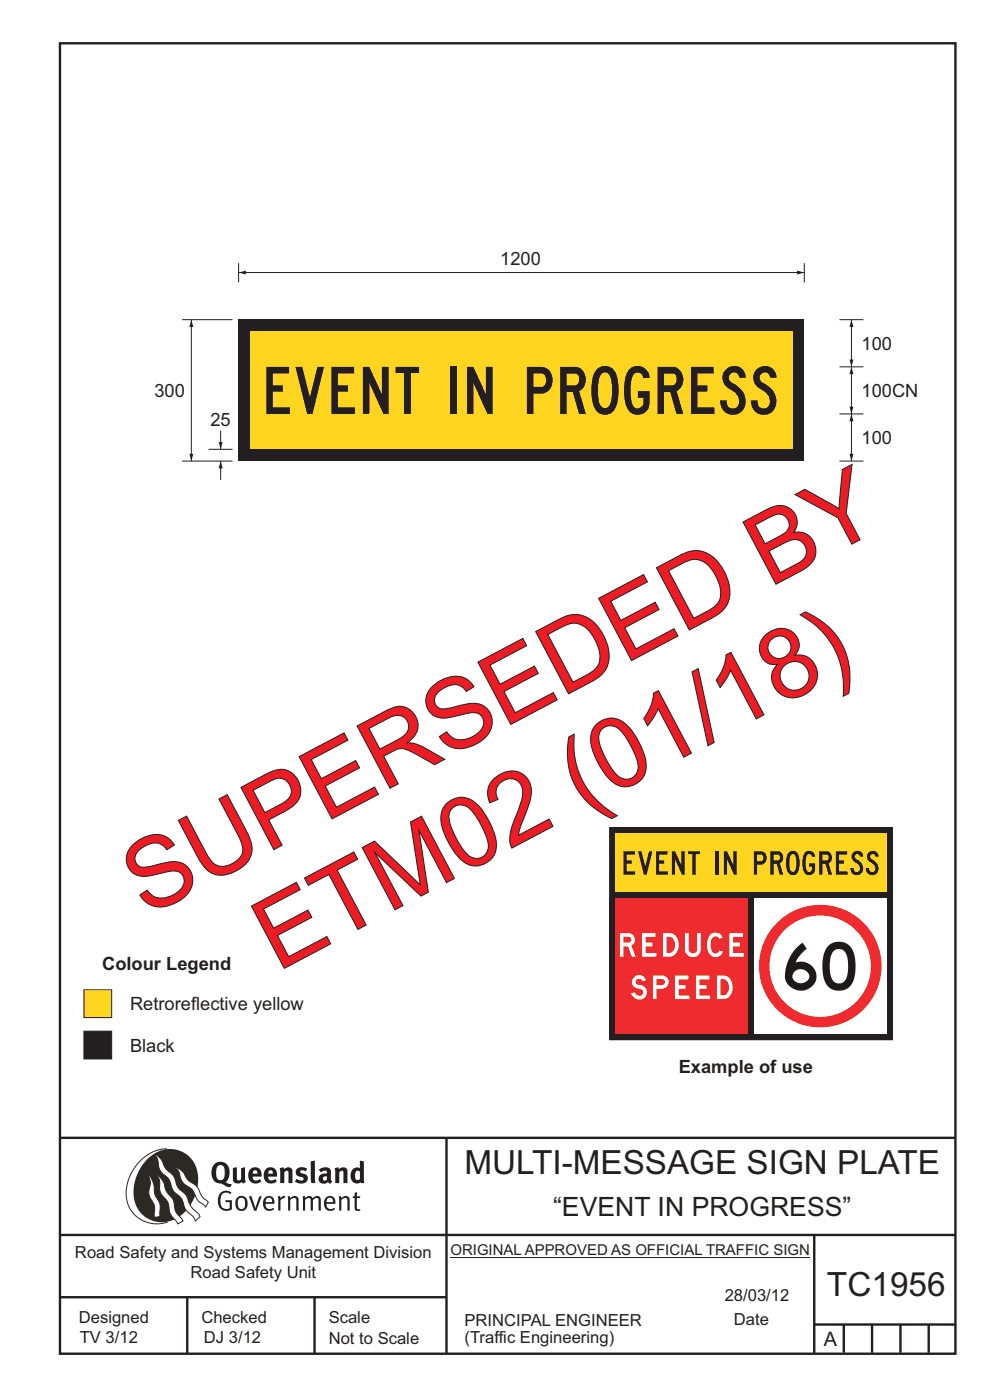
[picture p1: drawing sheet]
<svg xmlns="http://www.w3.org/2000/svg" width="210mm" height="297mm" viewBox="0 0 210 297" stroke-linecap="round" stroke-linejoin="round" font-family="sans-serif">
<g fill="none" stroke="#231f20" stroke-width=".51">
<path d="M12.7 9.2h190v278h-190zM12.7 241.4h190M94.7 241.4v45.8M12.7 262h190M12.7 275.2h82M39.7 275.2v12M66.7 275.2v12M172.7 262.2v25M172.7 281h30M179 281v6M185 281v6M191 281v6"/>
<path d="M197 281v6"/>
</g>
<path d="M95.5 266.7h76.3" fill="none" stroke="#231f20" stroke-width=".21"/>
<path d="M35.4 243.7a9.5 9.5 0 0 0-8.6 10.4 6.5 6.5 0 0 0 8.8 5.1" fill="none" stroke="#2c2824" stroke-width=".21"/>
<path d="M31.3 245.9a6.1 6.1 0 0 1 7.3-1.6 6.1 6.1 0 0 1 3.4 6.6 8.8 8.8 0 0 1-7.2 8.4 6.1 6.1 0 0 1-6.4-7.5 10.5 10.5 0 0 1 2.9-5.9z" fill-rule="evenodd" fill="#2c2824"/>
<g fill="#fff" stroke="#2c2824" stroke-width=".21">
<path d="M31.6 249.4l.3 .3 .6 1.2 .4 2.5 1 2 .1 2.7-1.2 .2-.1-2.5-.9-1.8-.2-.7 .3-2.4z" fill-rule="evenodd"/>
<path d="M37.1 247.7l.6 .1 .9 .6 1.3 1.9 1.9 1.5 1.1 2.1 1.3 1.2-.6 1-1.6-1.5-1.2-2.2-2-1.5-.5-.9-.4-1.5z" fill-rule="evenodd"/>
<path d="M32.8 244.9l.4 .1 .9 .8 1 2.1 1.7 1.5 .9 2.5 1.7 1.6 1.2 2.5 1.6 1.6 .2 .5-1 .9-.4-.9-1.6-1.5-1-2.4-1.7-1.7-.9-2.4-1.8-1.7-.3-.9-.3-1.6z" fill-rule="evenodd"/>
<path d="M33.4 249.4l.5 .3 .7 1 .7 2 1.5 1.9 .5 2.5 1.4 1.8 .1 .1-1.1 .7-1.6-2.2-.6-2.5-1.4-1.9-.3-1v-1.6z" fill-rule="evenodd"/>
</g>
<g fill="#231f20">
<path d="M46.8 253.1l.5-.4 .6-.1 .7 .1 .5 .3-.2 .3-.9-.3-.8 .2-.3 .7-.1 1.1 .1 .6 .3 .5 .5 .3 .6 .1 .4-.2v-1.3h-.8l-.1-.4h1.4v2l-.7 .2-.8 .1-.6-.2-.5-.5-.3-.8-.1-.9 .2-.8z" fill-rule="evenodd"/>
<path d="M50.7 254.3l.7-.2 .5 .5 .1 1.2-.2 .4-.3 .3h-.5l-.4-.4-.2-1.1zM50.4 254l-.5 1.1 .2 1.2 .8 .6 1-.2 .4-.4 .2-.5v-.8l-.2-.7-.3-.4-.5-.2h-.6z" fill-rule="evenodd"/>
<path d="M52.8 253.8l.5-.1 .9 2.6 .8-2.5h.5l-1.1 3h-.5z" fill-rule="evenodd"/>
<path d="M56.6 254.2l.4-.1 .4 .1 .2 .3 .1 .5h-1.4zM56.2 254l-.4 1v.7l.3 .6 .3 .4 .6 .2 1-.3 .2-.1-.2-.3-.6 .3-.7-.2-.3-.2-.1-.6v-.1h1.9l-.2-1.2-.8-.5-.5 .1z" fill-rule="evenodd"/>
<path d="M58.9 253.8l.5-.1 .1 .5 .4-.4 .6-.1-.2 .5-.4 .1-.4 .3v2.2h-.5z" fill-rule="evenodd"/>
<path d="M61 253.8h.5a.24 .24 0 0 0 .1 .3 .24 .24 0 0 0 .3-.2l.8-.2 .6 .5v2.6h-.4l-.1-2.3-.1-.3-.3-.1-.8 .5v2.2h-.5z" fill-rule="evenodd"/>
<path d="M64.2 253.8h.4a.23 .23 0 0 0 .2 .3 .23 .23 0 0 0 .3-.2l.5-.2 .5 .2a.23 .23 0 0 0 .3 .2 .23 .23 0 0 0 .2-.1l.8-.3 .6 .4 .1 2.7h-.5v-2.3l-.1-.3-.3-.1-.8 .5v2.2h-.5v-2.3l-.1-.3h-.3l-.8 .4v2.2h-.4z" fill-rule="evenodd"/>
<path d="M69.5 254.2l.5-.1 .4 .1 .2 .8h-1.3zM69.2 254l-.5 1 .1 .7 .2 .6 .4 .4 .4 .2 1.1-.3 .2-.1-.2-.3-.6 .3-.7-.2-.3-.3v-.6h1.9l-.2-1.2-.4-.3-.5-.2-.5 .1z" fill-rule="evenodd"/>
<path d="M71.8 253.8h.5a.24 .24 0 0 0 .1 .3 .24 .24 0 0 0 .4-.2l.7-.2 .6 .5 .1 2.6h-.5v-2.3l-.1-.3-.4-.1-.8 .5v2.2h-.5z" fill-rule="evenodd"/>
<path d="M75.3 253l.5-.1-.1 .9h.8l-.2 .3h-.6v2.2l.2 .2h.5v.3l-.2 .1-.6-.1-.4-.3v-2.4h-.4v-.3h.4z" fill-rule="evenodd"/>
<path d="M46.2 247.4l.4-.2h.4l.6 .6v1.8l-.2 .5-.4 .2h-.7l-.3-.5-.1-1.6zM45.5 246.9l-.4 .7-.2 .8v1l.3 .9 .7 .6 1 .2 1.6 .7 .4-.1 .3-.5h-.6l-.8-.4 .7-.9 .2-1.5a1.91 1.91 0 0 0-1.1-1.8 1.91 1.91 0 0 0-2.1 .3z" fill-rule="evenodd"/>
<path d="M49.4 247.8l.8-.2 .1 2.5 .1 .2 .3 .1 .4-.3v-2.3l.9-.2v2.6l.2 .5-.7 .3a.39 .39 0 0 0-.7 0h-.8l-.5-.4z" fill-rule="evenodd"/>
<path d="M53.8 248.4l.3-.1h.3l.2 .7h-1zM53.1 248l-.3 .5-.1 .8v.7l.4 .6 .5 .4 .6 .1 .7-.1 .6-.4-.4-.5-.4 .3h-.5l-.4-.1-.2-.4v-.3h1.9l-.1-1-.3-.6-1-.4-.5 .1z" fill-rule="evenodd"/>
<path d="M57.1 248.4l.2-.1h.4l.2 .7h-1zM56.4 248l-.4 .6-.1 .8 .1 .7 .4 .5 .5 .4 .6 .1 .6-.1 .6-.4-.3-.5-.6 .3h-.5l-.4-.6v-.2h1.9l-.1-1-.3-.6-.5-.3-.5-.1-.5 .1z" fill-rule="evenodd"/>
<path d="M59.3 247.8l.8-.2 .1 .4 1-.4 .7 .3 .1 .5v2.6h-.8v-2.3l-.3-.3-.6 .3v2.3h-.9z" fill-rule="evenodd"/>
<path d="M63 248l.9-.4 1.3 .3-.3 .6-.9-.2-.3 .2 .1 .3 1 .3 .4 .4v.8l-.4 .6-1.1 .2-1.1-.4 .3-.6 1 .4 .3-.1 .2-.3-.2-.3-.9-.3-.4-.3-.2-.6z" fill-rule="evenodd"/>
<path d="M68.6 249.7l.7-.2v.8l-.3 .2-.3-.1-.2-.3zM67.6 248.1l.4 .6 .8-.4 .5 .2a.35 .35 0 0 1 0 .5 .35 .35 0 0 1-.5 0l-1 .4-.2 .9 .2 .4 .3 .3h1.1a.49 .49 0 0 1 .8 .2l.5-.6-.3-.4v-1.7l-.2-.5-.4-.3-.6-.1z" fill-rule="evenodd"/>
<path d="M71 247.8l.8-.2 .1 .4 .9-.4 .7 .3 .2 .5v2.6h-.8l-.1-2.3-.2-.3-.6 .3v2.3h-.9z" fill-rule="evenodd"/>
<path d="M75.6 248.5l.3-.1 .4 .2v1.5l-.3 .2h-.4l-.2-.4-.1-.9zM76.3 246.2v1.3a.19 .19 0 0 1 0 .3 .19 .19 0 0 1-.3-.1l-.8 .1-.6 .5-.2 .9 .1 1 .3 .5 .6 .3h.6l.5-.2v.2h.8l-.1-4.6z" fill-rule="evenodd"/>
<path d="M65.9 246.4l.9-.2 .1 4.8h-.8l-.1-.3z" fill-rule="evenodd"/>
</g>
<path d="M17.8 218.8h5.9v5.8h-5.9z" fill-rule="evenodd" fill="#231f20" stroke="#231f20" stroke-width=".21"/>
<path d="M17.8 210h5.9v5.9h-5.9z" fill-rule="evenodd" fill="#ffd520" stroke="#231f20" stroke-width=".21"/>
<path d="M50.6 67.8h120v30h-120z" fill-rule="evenodd" fill="#231f20"/>
<path d="M53.1 70.3h115v25h-115z" fill-rule="evenodd" fill="#ffd520"/>
<path d="M50.6 57.8h120" fill="none" stroke="#231f20" stroke-width=".21"/>
<g fill="#231f20">
<path d="M169.1 57.4l1.5 .4-1.5 .4z"/>
<path d="M50.6 57.8l1.6-.4v.8z"/>
</g>
<path d="M50.6 55.8v4.1M170.6 55.8v4.1M180.6 87.8v10" fill="none" stroke="#231f20" stroke-width=".21"/>
<g fill="#231f20">
<path d="M180.2 96.3h.8l-.4 1.5z"/>
<path d="M180.6 87.8l.4 1.6h-.8z"/>
</g>
<path d="M180.6 77.8v10" fill="none" stroke="#231f20" stroke-width=".21"/>
<g fill="#231f20">
<path d="M180.2 86.3h.8l-.4 1.5z"/>
<path d="M180.6 77.8l.4 1.6h-.8z"/>
</g>
<path d="M180.6 67.8v10M178.1 97.8h5.1M178.1 87.8h5.1" fill="none" stroke="#231f20" stroke-width=".21"/>
<g fill="#231f20">
<path d="M180.2 76.3h.8l-.4 1.5z"/>
<path d="M180.6 67.8l.4 1.6h-.8z"/>
</g>
<path d="M178.1 77.8h5.1M178.1 67.8h5.1" fill="none" stroke="#231f20" stroke-width=".21"/>
<g fill="#231f20">
<path d="M56.5 77.8h4.8v1.4h-3.4v2.5h2.1v1.4h-2.1v3.3h3.6v1.4h-5z"/>
<path d="M62.7 77.8h1.4l1.6 6.4 1.6-6.4h1.5l-2.5 10h-1.2z"/>
<path d="M70.3 77.8h4.9v1.4h-3.5v2.5h2.1v1.4h-2.1v3.3h3.6v1.4h-5z"/>
<path d="M77 77.8h1.3l2.7 5.8v-5.8h1.4v10h-1.1l-3-6.5v6.5h-1.3z"/>
<path d="M83.9 77.8h5v1.3h-1.7v8.7h-1.5v-8.7h-1.8z"/>
<path d="M95.6 77.8h1.4v10h-1.4z"/>
<path d="M99 77.8h1.4l2.7 5.8v-5.8h1.4v10h-1.1l-3-6.5v6.5h-1.4z"/>
<path d="M133.4 78.4a2.57 2.57 0 0 1 2.8-.6 2.57 2.57 0 0 1 1.6 2.4h-1.4a1.17 1.17 0 0 0-1.2-1.2 1.17 1.17 0 0 0-1.1 1.2 11.7 11.7 0 0 0 .2 5.8 1.18 1.18 0 0 0 1.2 .6 1.18 1.18 0 0 0 1-1.1v-1.1h-1.2v-1.4h2.5v1.9a2.59 2.59 0 0 1-2.1 3.1 2.59 2.59 0 0 1-3-2.2 11.7 11.7 0 0 1 .4-6.9z"/>
<path d="M146.6 77.8h4.8v1.4h-3.5v2.5h2.2v1.4h-2.2v3.3h3.7v1.4h-5z"/>
<path d="M154 78.3a2.46 2.46 0 0 1 2.7-.5 2.46 2.46 0 0 1 1.5 2.4h-1.4a1.12 1.12 0 0 0-1.7-1 1.12 1.12 0 0 0 .2 2 4 4 0 0 1 2.4 5.7 2.75 2.75 0 0 1-3.3 .9 2.75 2.75 0 0 1-1.7-2.9h1.4a1.37 1.37 0 0 0 1.5 1.7 1.37 1.37 0 0 0 1.1-1.9 3.3 3.3 0 0 0-2.1-2.2 2.59 2.59 0 0 1-.6-4.2z"/>
<path d="M160.5 78.3a2.46 2.46 0 0 1 2.8-.5 2.46 2.46 0 0 1 1.4 2.4h-1.3a1.12 1.12 0 0 0-1.8-1 1.12 1.12 0 0 0 .2 2 4 4 0 0 1 2.4 5.7 2.75 2.75 0 0 1-3.2 .9 2.75 2.75 0 0 1-1.7-2.9h1.4a1.37 1.37 0 0 0 1.4 1.7 1.37 1.37 0 0 0 1.1-1.9 3.3 3.3 0 0 0-2-2.2 2.59 2.59 0 0 1-.7-4.2z"/>
<path d="M111.8 77.8v10h1.3v-4.3a4.6 4.6 0 0 0 2.7-.2 3.1 3.1 0 0 0-.2-5.4zM113.1 79.2h1.7a1.58 1.58 0 0 1 .4 2.8l-2.1 .1z"/>
<path d="M118.8 77.8v10h1.4v-4.6h1.3l1.3 4.6h1.5l-1.4-4.8a2.78 2.78 0 0 0 1.4-2.9 2.78 2.78 0 0 0-2.1-2.3zM120.2 79.3h1.7a1.18 1.18 0 0 1 .8 1.8 .87 .87 0 0 1-.8 .6h-1.7z"/>
<path d="M126.7 78.2a6.1 6.1 0 0 0-1.3 4.6 6.2 6.2 0 0 0 1.3 4.6 2.56 2.56 0 0 0 4.2-1.7 10.5 10.5 0 0 0-.5-7 2.48 2.48 0 0 0-3.7-.5zM127.6 79.3a1.17 1.17 0 0 1 1.3-.1 1.17 1.17 0 0 1 .7 1.1l.2 2.5a5.8 5.8 0 0 1-.7 3.5 1.27 1.27 0 0 1-1.4 .1 1.27 1.27 0 0 1-.7-1.3 11.7 11.7 0 0 1 .3-5.4z"/>
<path d="M139.5 77.8v10h1.4v-4.6h1.3l1.3 4.6h1.5l-1.5-4.8a2.78 2.78 0 0 0 1.4-2.9 2.78 2.78 0 0 0-2.1-2.3zM140.9 79.3h1.7a1.18 1.18 0 0 1 .8 1.8 .87 .87 0 0 1-.8 .6h-1.7z"/>
</g>
<path d="M46.8 91.3v4" fill="none" stroke="#231f20" stroke-width=".21"/>
<path d="M46.4 93.8h.8l-.4 1.5z" fill="#231f20"/>
<path d="M46.8 97.8v4" fill="none" stroke="#231f20" stroke-width=".21"/>
<path d="M46.8 97.8l.4 1.6h-.8z" fill="#231f20"/>
<path d="M38.6 67.8h10.7M40.6 67.8v30M38.6 97.8h10.7M44.2 95.3h5.1" fill="none" stroke="#231f20" stroke-width=".21"/>
<g fill="#231f20">
<path d="M40.2 96.3h.8l-.4 1.5z"/>
<path d="M40.6 67.8l.4 1.6h-.8z"/>
</g>
<path d="M129.3 175.6h60v45h-60z" fill-rule="evenodd" fill="#231f20" stroke="#231f20" stroke-width=".21"/>
<path d="M129.3 175.6h60v15h-60z" fill-rule="evenodd" fill="#231f20"/>
<path d="M130.6 176.8h57.5v12.5h-57.5z" fill-rule="evenodd" fill="#ffd520"/>
<g fill="#231f20">
<path d="M132.3 180.6h2.4v.7h-1.8v1.2h1.1v.7h-1.1v1.7h1.9v.7h-2.5z"/>
<path d="M135.3 180.6h.8l.8 3.2 .8-3.2h.7l-1.2 5h-.6z"/>
<path d="M139.2 180.6h2.4v.7h-1.7v1.2h1v.7h-1v1.7h1.8v.7h-2.5z"/>
<path d="M142.5 180.6h.7l1.3 2.9v-2.9h.7v5h-.5l-1.5-3.3v3.3h-.7z"/>
<path d="M146 180.6h2.5v.6h-.9v4.4h-.7v-4.4h-.9z"/>
<path d="M151.8 180.6h.7v5h-.7z"/>
<path d="M153.5 180.6h.7l1.3 2.9v-2.9h.8v5h-.6l-1.5-3.3v3.3h-.7z"/>
<path d="M170.9 180.7a1.3 1.3 0 0 1 2 1.1h-.7a.56 .56 0 0 0-.4-.6 .56 .56 0 0 0-.6 .3 4.3 4.3 0 0 0 .2 3.4h.5l.3-.5v-.5h-.6v-.7h1.3v.9a1.31 1.31 0 0 1-1.1 1.6 1.31 1.31 0 0 1-1.5-1.3 4.7 4.7 0 0 1 .6-3.7z"/>
<path d="M177.3 180.6h2.4v.7h-1.7v1.2h1v.7h-1v1.7h1.8v.7h-2.5z"/>
<path d="M181 180.8a1.23 1.23 0 0 1 1.4-.2 1.23 1.23 0 0 1 .7 1.1h-.7a.56 .56 0 0 0-.9-.4 .56 .56 0 0 0 .2 1 1.86 1.86 0 0 1 .8 3.2 1.38 1.38 0 0 1-1.5 0 1.38 1.38 0 0 1-.6-1.4h.7a.7 .7 0 0 0 .8 .9 .7 .7 0 0 0 .4-1.1l-.2-.5a2.42 2.42 0 0 1-1.5-1.5l.1-.5z"/>
<path d="M184.3 180.8a1.23 1.23 0 0 1 1.3-.2 1.23 1.23 0 0 1 .8 1.1h-.7a.56 .56 0 0 0-.9-.4 .56 .56 0 0 0 .1 1 1.86 1.86 0 0 1 .9 3.2 1.38 1.38 0 0 1-1.5 0 1.38 1.38 0 0 1-.7-1.4h.7a.7 .7 0 0 0 .8 .9 .7 .7 0 0 0 .5-1.1l-.3-.5a2.42 2.42 0 0 1-1.4-1.5v-.5z"/>
<path d="M159.9 180.6v5h.7v-2.2a1.52 1.52 0 0 0 1.6-.3 1.52 1.52 0 0 0 .3-1.7l-.2-.4-.4-.3zM160.6 181.3h.8a.76 .76 0 0 1 .5 .7 .76 .76 0 0 1-.4 .7h-.9z"/>
<path d="M163.4 180.6v5h.7v-2.3h.7l.6 2.3h.8l-.8-2.5a1.39 1.39 0 0 0 .7-1.4 1.39 1.39 0 0 0-1-1.1zM164.1 181.3h.9a.65 .65 0 0 1 .4 .6 .65 .65 0 0 1-.4 .6h-.9z"/>
<path d="M167.4 180.8a4.4 4.4 0 0 0 0 4.6 1.28 1.28 0 0 0 2.1-.9 4.2 4.2 0 0 0-.6-3.8 1.3 1.3 0 0 0-1.5 .1zM167.9 181.3l.3-.1a1.04 1.04 0 0 1 .7 1.2v.7a1.68 1.68 0 0 1-.7 1.9 1.52 1.52 0 0 1-.8-1.9 2.25 2.25 0 0 1 .5-1.8z"/>
<path d="M173.8 180.6v5h.6v-2.3h.7l.7 2.3h.7l-.7-2.5a1.39 1.39 0 0 0 .7-1.4 1.39 1.39 0 0 0-1.1-1.1zM174.4 181.3h.9a.65 .65 0 0 1 .5 .6 .65 .65 0 0 1-.5 .6h-.9z"/>
</g>
<path d="M129.3 190.6h30v30h-30z" fill-rule="evenodd" fill="#231f20"/>
<path d="M130.6 190.6h28.1v28.7h-28.1z" fill-rule="evenodd" fill="#ef2b2f"/>
<g fill="#fff">
<path d="M134.5 207.3l.7-.4h.8l.6 .3 .4 .7-.7 .3-.3-.4-.6-.1-.4 .2-.2 .4 .3 .5 1.3 .3 .7 .8 .1 .6-.1 .7-.3 .4-.5 .3-.8 .1-.6-.1-.6-.4-.4-.7 .7-.3 .5 .6 .7 .1 .4-.2 .2-.3-.2-.7-1.4-.4-.6-.6-.1-.8z"/>
<path d="M143.2 207h2.8v.8h-2v1.2h1.4v.8h-1.4v1.4h2.2v.8h-3z"/>
<path d="M147.6 207h2.9v.8h-2.1v1.2h1.4v.8h-1.4v1.4h2.3v.8h-3.1z"/>
<path d="M136.2 198h2.8v.8h-2.1v1.2h1.5v.8h-1.5v1.4h2.3v.8h-3z"/>
<path d="M145.3 198h.8v3.6l.3 .5 .5 .2 .6-.2 .4-.5v-3.6h.8l-.1 3.7-.3 .7-.5 .5-.6 .1h-.8l-.5-.4-.5-.5-.1-.6z"/>
<path d="M150.7 198.3l.7-.4h.8l.7 .3 .4 .7-.7 .3-.4-.5h-.7l-.4 .3-.3 .7v1.3l.5 1.1 .7 .1 .6-.6 .7 .2-.3 .7-.7 .5h-.7l-.6-.2-.5-.4-.3-.7-.2-.8v-1.1l.3-.9z"/>
<path d="M154.7 198h2.9v.8h-2.1v1.2h1.5v.8h-1.5v1.4h2.3v.8h-3.1z"/>
<path d="M139.3 207.7l1.4 .1 .3 .4-.1 .5-.3 .3h-1.3zM138.5 207v5h.8v-2.2h1.3l.6-.3 .5-.6 .1-.8-.3-.7-.6-.4z"/>
<path d="M152 207v5l2.1-.2 .7-.5 .5-1 .1-1-.2-1.1-.5-.7-.6-.4zM152.8 207.7l1.2 .2 .5 .9 .1 .8-.1 .6-.3 .6-.5 .3h-.9z"/>
<path d="M132.2 198.7l1.4 .1 .3 .4-.1 .4-.4 .3-1.2 .1zM131.5 198v5h.7v-2.2h1l.8 2.2h.8l-.9-2.4 .5-.5 .3-.5-.1-.6-.2-.5-.4-.3-.5-.2z"/>
<path d="M140.6 198v5l2.1-.2 .7-.5 .4-.9 .2-1.1-.3-1.1-.5-.8-.6-.3zM141.4 198.7l1.1 .2 .6 .9 .1 .8-.1 .6-.4 .6-.5 .3h-.8z"/>
</g>
<path d="M159.3 190.6h30v30h-30z" fill-rule="evenodd" fill="#231f20"/>
<path d="M159.9 190.6h28.2v28.7h-28.2z" fill-rule="evenodd" fill="#fff"/>
<circle cx="174" cy="205" r="13" fill="#ef2b2f"/>
<circle cx="174" cy="205" r="10.8" fill="#fff"/>
<g fill="#1f1a17">
<path d="M169.1 200.9l-1.1 1.3-.9 1.8-.5 1.7-.1 1.8 .4 1.1 1 .9 1.2 .5 1.2 .2 1.2-.5 1.1-.8 .5-1 .1-1.1-.5-1.4-1.2-1-1.4-.4-1.3 .2 .8-1.4 1.5-1.5-.9-1.3zM168.6 206.1l1-.5 1.2 .3 .8 .8 .1 .5-.2 .5-.4 .5-.8 .3-.7 .1-.7-.2-.5-.5-.3-.6 .1-.6z"/>
<path d="M175.7 200.6l-.9 1.5-.3 2.2a6.4 6.4 0 0 0 1.5 5.3 3.4 3.4 0 0 0 3.5 .2 3.4 3.4 0 0 0 1.9-3.1l.1-1.9-.2-1.7-.4-1.4-.6-1-1.1-.7-1.2-.2-1.3 .2zM176.8 201.8a1.77 1.77 0 0 1 2-.3 1.77 1.77 0 0 1 1 1.7l.1 1.8a3.8 3.8 0 0 1-1.2 3.5 1.8 1.8 0 0 1-2.5-1.8l-.2-1.7a4.7 4.7 0 0 1 .8-3.2z"/>
</g>
<g font-size="20.9" fill="#ed1c24">
<text x="31.1" y="194.5" transform="rotate(-28 31.1 194.5)">SUPERSEDED BY</text>
<text x="58.8" y="206.2" transform="rotate(-28 58.8 206.2)">ETM02 (01/18)</text>
</g>
<g font-size="7.1" fill="#231f20">
<text x="98.5" y="249.1">MULTI-MESSAGE SIGN PLATE</text>
<text x="175.4" y="275">TC1956</text>
</g>
<text font-size="5.6" fill="#231f20" x="117.3" y="258">“EVENT IN PROGRESS”</text>
<text font-size="4.2" fill="#231f20" x="174.7" y="285.6">A</text>
<g font-size="3.9" fill="#231f20">
<text x="106.1" y="56.3">1200</text>
<text x="182.7" y="74.2">100</text>
<text x="32.7" y="84.2">300</text>
<text x="182.7" y="84.2">100CN</text>
<text x="44.6" y="90.3">25</text>
<text x="182.7" y="94.2">100</text>
<text x="21.7" y="205.9">Colour Legend</text>
<text x="27.6" y="214.3">Retroreflective yellow</text>
<text x="27.6" y="223.1">Black</text>
<text x="144" y="227.6">Example of use</text>
</g>
<g font-size="3.5" fill="#231f20">
<text x="15.9" y="266.8">Road Safety and Systems Management Division</text>
<text x="40.4" y="271.1">Road Safety Unit</text>
<text x="16.7" y="280.6">Designed</text>
<text x="42.7" y="280.6">Checked</text>
<text x="69.7" y="280.6">Scale</text>
<text x="98.5" y="281.3">PRINCIPAL ENGINEER</text>
<text x="153.7" y="276.1">28/03/12</text>
<text x="155.7" y="281.2">Date</text>
<text x="16.9" y="284.8">TV 3/12</text>
<text x="43.2" y="284.8">DJ 3/12</text>
<text x="69.7" y="285.2">Not to Scale</text>
<text x="98.5" y="284.8">(Traffic Engineering)</text>
</g>
<text font-size="3.2" fill="#231f20" x="95.5" y="266.3">ORIGINAL APPROVED AS OFFICIAL TRAFFIC SIGN</text>
</svg>
